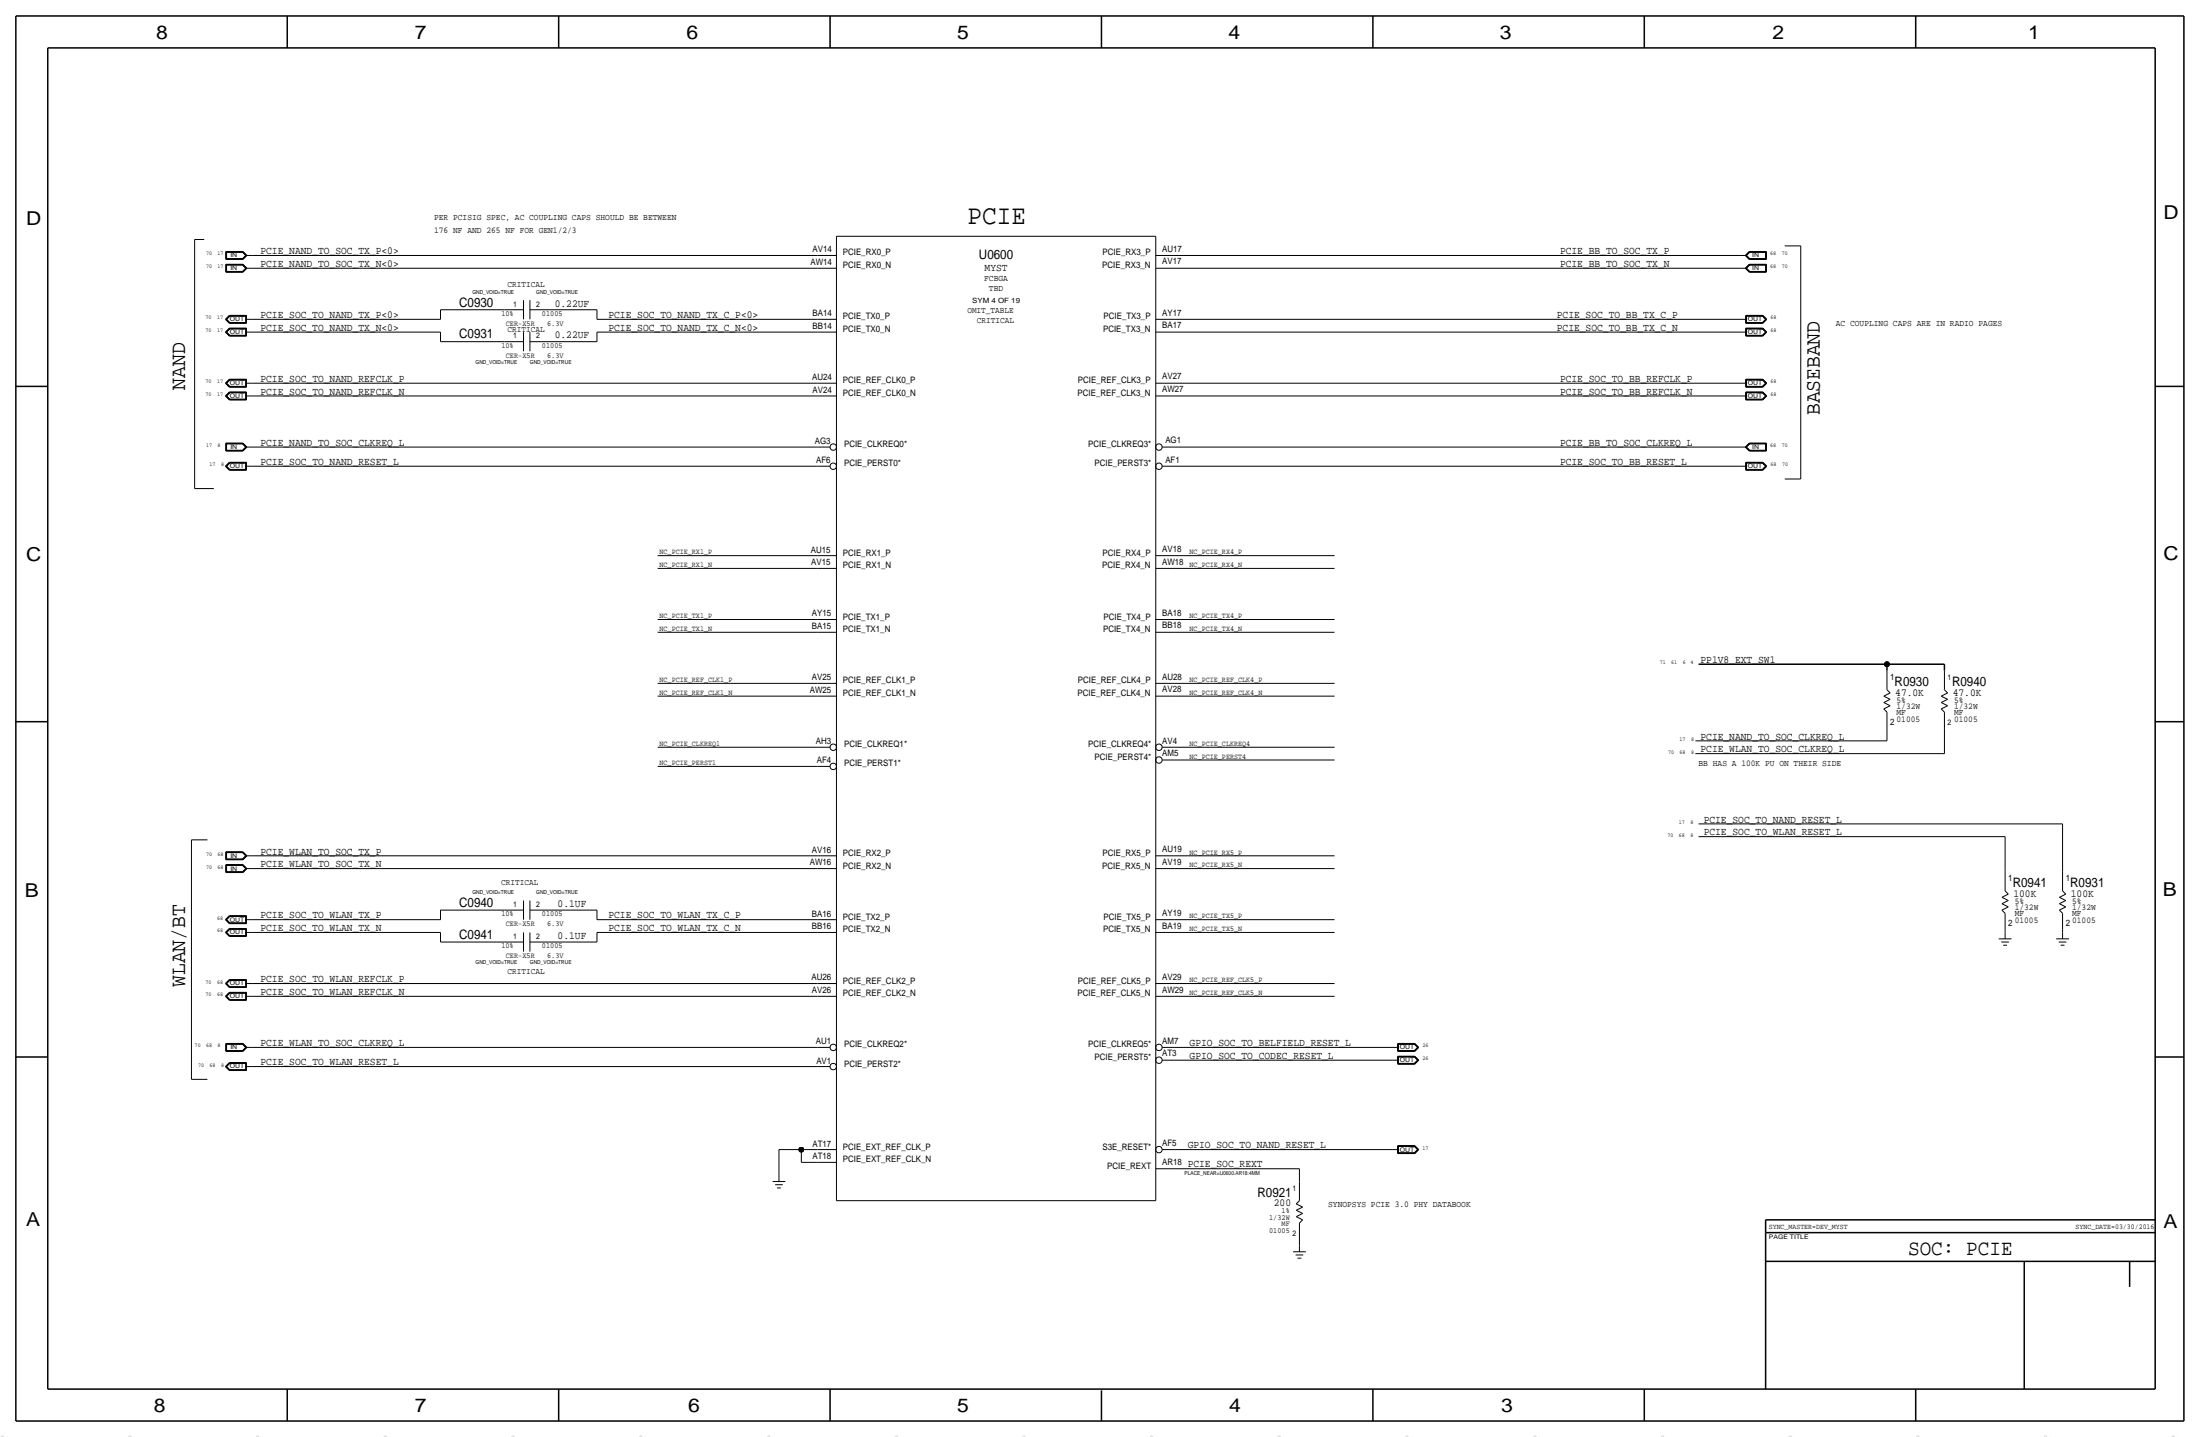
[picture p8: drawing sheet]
<svg xmlns="http://www.w3.org/2000/svg" width="875mm" height="572mm" viewBox="0 0 875 572" stroke-linecap="round" stroke-linejoin="round" font-family="sans-serif">
<g fill="none" stroke="#000" stroke-width=".6" stroke-linecap="butt">
<path d="M6.3 6.4v558.7zM6.3 6.4h862.3zM19 19.1v533.4zM19 19.1h838.2zM114.2 6.4v12.7zM222.2 6.4v12.7zM330.1 6.4v12.7zM438.1 6.4v12.7zM546.1 6.4v12.7zM654 6.4v12.7zM762 6.4v12.7zM857.2 19.1v533.4z"/>
<path d="M868.6 6.4v558.7zM6.3 153.7h12.7zM857.2 153.7h11.4zM675.6 264.2h74.9zM750.5 264.2h22.9zM750.5 264.2v2.5zM773.4 264.2v2.5zM6.3 287h12.7zM857.2 287h11.4zM6.3 420.4h12.7zM857.2 420.4h11.4zM702.3 485.1h154.9z"/>
<path d="M702.3 485.1v5.1zM702.3 490.2v62.3zM702.3 490.2h154.9zM702.3 501.6h154.9zM805.1 501.6v50.8zM847 501.6v10.2zM19 552.5h838.2zM114.2 552.4v12.7zM222.2 552.5v12.7zM330.1 552.5v12.7zM438.1 553v12.1zM546.1 552.5v12.7z"/>
<path d="M654 552.5v12.7zM762 552.5v12.7zM6.3 565.1h862.3z"/>
</g>
<g fill="none" stroke="#000" stroke-width=".4">
<path d="M77.4 95.3v99zM77.4 95.3h3.8zM332.7 94v383.5zM332.7 94h127zM459.7 94v383.5zM709.9 97.8h6.3zM716.2 97.8v92.7zM89.8 105.1v3.2zM89.8 108.3h6.8zM89.8 100v3.2zM89.8 103.2h6.8zM89.8 105.1h6.8z"/>
<path d="M89.8 100h6.8zM89.9 105.2h6.7zM89.9 100.1h6.7zM89.9 105.2v3zM89.9 108.2h6.7zM89.9 100.1v3zM89.9 103.1h6.7zM90 105.3v2.8zM90 108.1h6.5zM90 100.2v2.8zM90 103h6.5zM90 105.3h6.5z"/>
<path d="M90 100.2h6.5zM90.1 105.4h6.4zM90.1 105.4v2.6zM90.1 108h6.4zM90.1 100.3h6.4zM90.1 100.3v2.6zM90.1 102.9h6.4zM96.5 108l1.2-1.3zM96.5 102.9l1.2-1.3zM96.5 105.4l1.2 1.3zM96.5 100.3l1.2 1.3zM96.5 108.1l1.4-1.4z"/>
<path d="M96.5 103l1.4-1.4zM96.5 105.3l1.4 1.4zM96.5 100.2l1.4 1.4zM96.6 108.2l1.4-1.5zM96.6 103.1l1.4-1.5zM96.6 105.2l1.4 1.5zM96.6 100.1l1.4 1.5zM96.6 105.1l1.6 1.6zM96.6 100l1.6 1.6zM96.6 108.3l1.6-1.6zM96.6 103.2l1.6-1.6zM97.7 106.7h2.6z"/>
<path d="M97.7 101.6h2.6zM100.3 101.6h224.8zM100.3 106.7h224.8zM208.2 119.4v7.6zM210.8 119.4v7.6zM325.1 106.7h7.6zM325.1 101.6h7.6zM459.7 106.7h7.6zM459.7 101.6h7.6zM467.3 101.6h224.8zM467.3 106.7h224.8zM692.1 106.7h2.5z"/>
<path d="M692.1 101.6h2.5zM694.2 106.7l1.6 1.6zM694.2 101.6l1.6 1.6zM694.2 106.7l1.6-1.6zM694.2 101.6l1.6-1.6zM694.3 106.7l1.5-1.5zM694.3 101.6l1.5-1.5zM694.3 106.7l1.5 1.5zM694.3 101.6l1.5 1.5zM694.5 106.7l1.4-1.4zM694.5 101.6l1.4-1.4zM694.5 106.7l1.4 1.4z"/>
<path d="M694.5 101.6l1.4 1.4zM694.6 106.7l1.3 1.3zM694.6 101.6l1.3 1.3zM694.6 106.7l1.3-1.3zM694.6 101.6l1.3-1.3zM695.8 105.1h6.8zM695.8 100h6.8zM695.8 108.3h6.8zM695.8 103.2h6.8zM695.8 108.2h6.7zM695.8 103.1h6.7zM695.8 105.2h6.7z"/>
<path d="M695.8 100.1h6.7zM695.9 108.1h6.5zM695.9 103h6.5zM695.9 105.3h6.5zM695.9 100.2h6.5zM695.9 105.4h6.4zM695.9 108h6.4zM695.9 100.3h6.4zM695.9 102.9h6.4zM702.3 105.4v2.6zM702.3 100.3v2.6zM702.4 105.3v2.8z"/>
<path d="M702.4 100.2v2.8zM702.5 105.2v3zM702.5 100.1v3zM702.6 105.1v3.2zM702.6 100v3.2zM89.7 132.1l1.5 1.6zM89.7 127l1.5 1.6zM89.7 132.1l1.5-1.6zM89.7 127l1.5-1.6zM89.8 132.1l1.5-1.5zM89.8 127l1.5-1.5zM89.8 132.1l1.5 1.5z"/>
<path d="M89.8 127l1.5 1.5zM90 132.1l1.3 1.4zM90 127l1.3 1.4zM90 132.1l1.3-1.4zM90 127l1.3-1.4zM90.1 132.1l1.3-1.3zM90.1 127l1.3-1.3zM90.1 132.1l1.3 1.3zM90.1 127l1.3 1.3zM91.2 130.5h6.8zM91.2 125.4h6.8zM91.2 133.7h6.8z"/>
<path d="M91.2 128.6h6.8zM91.3 133.6h6.6zM91.3 128.5h6.6zM91.3 130.6h6.6zM91.3 125.5h6.6zM91.3 130.7h6.5zM91.3 125.6h6.5zM91.3 133.5h6.5zM91.3 128.4h6.5zM91.4 130.8h6.3zM91.4 125.7h6.3zM91.4 133.4h6.3z"/>
<path d="M91.4 128.3h6.3zM97.7 130.8v2.6zM97.7 125.7v2.6zM97.7 132.1h2.6zM97.7 127h2.6zM97.8 130.7v2.8zM97.8 125.6v2.8zM97.9 130.6v3zM97.9 125.5v3zM98 130.5v3.2zM98 125.4v3.2zM100.3 127h74.9z"/>
<path d="M100.3 132.1h74.9zM175.2 123.2h25.4zM175.2 135.9h25.4zM175.2 123.2v3.8zM175.2 132.1v3.8zM200.6 135.9h7.6zM200.6 123.2h7.6zM208.2 132.1v7.6zM210.8 132.1v7.6zM210.8 135.9h7.6zM210.8 123.2h7.6zM218.4 135.9h19z"/>
<path d="M218.4 123.2h19zM237.4 132.1h87.7zM237.4 132.1v3.8zM237.4 123.2v3.8zM237.4 127h87.7zM325.1 132.1h7.6zM325.1 127h7.6zM459.7 127h7.6zM459.7 132.1h7.6zM467.3 132.1h224.8zM467.3 127h224.8zM692.1 127h2.5z"/>
<path d="M692.1 132.1h2.5zM694.3 128.6h6.8zM694.3 125.4v3.2zM694.3 133.7h6.8zM694.3 130.5v3.2zM694.3 125.4h6.8zM694.3 130.5h6.8zM694.4 125.5h6.7zM694.4 130.6h6.7zM694.4 125.5v3zM694.4 128.5h6.7zM694.4 130.6v3z"/>
<path d="M694.4 133.6h6.7zM694.5 125.6h6.5zM694.5 130.7h6.5zM694.5 125.6v2.8zM694.5 128.4h6.5zM694.5 130.7v2.8zM694.5 133.5h6.5zM694.6 125.7h6.4zM694.6 125.7v2.6zM694.6 128.3h6.4zM694.6 130.8h6.4zM694.6 130.8v2.6z"/>
<path d="M694.6 133.4h6.4zM701 125.7l1.3 1.3zM701 130.8l1.3 1.3zM701 128.3l1.3-1.3zM701 133.4l1.3-1.3zM701 128.4l1.4-1.4zM701 133.5l1.4-1.4zM701 125.6l1.4 1.4zM701 130.7l1.4 1.4zM701.1 128.5l1.5-1.5zM701.1 133.6l1.5-1.5zM701.1 125.5l1.5 1.5z"/>
<path d="M701.1 130.6l1.5 1.5zM701.1 125.4l1.6 1.6zM701.1 130.5l1.6 1.6zM701.1 128.6l1.6-1.6zM701.1 133.7l1.6-1.6zM89.7 157.5l1.5 1.6zM89.7 152.4l1.5 1.6zM89.8 157.5l1.5-1.5zM89.8 152.4l1.5-1.5zM89.8 157.5l1.5 1.5zM89.8 152.4l1.5 1.5zM90 157.5l1.3 1.4z"/>
<path d="M90 152.4l1.3 1.4zM90 157.5l1.3-1.4zM90 152.4l1.3-1.4zM90.1 157.5l1.3-1.3zM90.1 152.4l1.3-1.3zM90.1 157.5l1.3 1.3zM90.1 152.4l1.3 1.3zM91.2 155.9h6.8zM91.2 150.8h6.8zM91.2 155.9l-1.5 1.6zM91.2 150.8l-1.5 1.6zM91.2 159.1h6.8z"/>
<path d="M91.2 154h6.8zM91.3 159h6.6zM91.3 153.9h6.6zM91.3 156h6.6zM91.3 150.9h6.6zM91.3 156.1h6.5zM91.3 151h6.5zM91.3 158.9h6.5zM91.3 153.8h6.5zM91.4 156.2h6.3zM91.4 151.1h6.3zM91.4 158.8h6.3z"/>
<path d="M91.4 153.7h6.3zM97.7 156.2v2.6zM97.7 151.1v2.6zM97.7 157.5h2.6zM97.7 152.4h2.6zM97.8 156.1v2.8zM97.8 151v2.8zM97.9 156v3zM97.9 150.9v3zM98 155.9v3.2zM98 150.8v3.2zM100.3 157.5h224.8z"/>
<path d="M100.3 152.4h224.8zM325.1 157.5h7.6zM325.1 152.4h7.6zM459.7 152.4h7.6zM459.7 157.5h7.6zM467.3 157.5h224.8zM467.3 152.4h224.8zM692.1 152.4h2.5zM692.1 157.5h2.5zM694.3 154h6.8zM694.3 150.8v3.2zM694.3 159.1h6.8z"/>
<path d="M694.3 155.9v3.2zM694.3 150.8h6.8zM694.3 155.9h6.8zM694.4 150.9h6.7zM694.4 156h6.7zM694.4 150.9v3zM694.4 153.9h6.7zM694.4 156v3zM694.4 159h6.7zM694.5 151h6.5zM694.5 156.1h6.5zM694.5 151v2.8z"/>
<path d="M694.5 153.8h6.5zM694.5 156.1v2.8zM694.5 158.9h6.5zM694.6 151.1h6.4zM694.6 151.1v2.6zM694.6 153.7h6.4zM694.6 156.2h6.4zM694.6 156.2v2.6zM694.6 158.8h6.4zM701 151.1l1.3 1.3zM701 156.2l1.3 1.3zM701 153.7l1.3-1.3z"/>
<path d="M701 158.8l1.3-1.3zM701 158.9l1.4-1.4zM701 151l1.4 1.4zM701 156.1l1.4 1.4zM701.1 153.9l1.5-1.5zM701.1 159l1.5-1.5zM701.1 150.9l1.5 1.5zM701.1 156l1.5 1.5zM701.1 150.8l1.6 1.6zM701.1 155.9l1.6 1.6zM701.1 154l1.6-1.6zM701.1 159.1l1.6-1.6z"/>
<path d="M702.4 152.4l-1.4 1.4zM89.8 176.2v3.2zM89.8 179.4h6.8zM89.8 176.2h6.8zM89.9 176.3h6.7zM89.9 176.3v3zM89.9 179.3h6.7zM90 176.4v2.8zM90 179.2h6.5zM90 176.4h6.5zM90.1 176.5h6.4zM90.1 176.5v2.6z"/>
<path d="M90.1 179.1h6.4zM96.5 179.1l1.2-1.3zM96.5 176.5l1.2 1.3zM96.5 179.2l1.4-1.4zM96.5 176.4l1.4 1.4zM96.6 179.3l1.4-1.5zM96.6 176.3l1.4 1.5zM96.6 176.2l1.6 1.6zM96.6 179.4l1.6-1.6zM97.7 177.8h2.6zM100.3 177.8h224.8zM325.1 177.8h5z"/>
<path d="M462.2 177.8h5.1zM467.3 177.8h224.8zM692.1 177.8h2.5zM694.2 177.8l1.6 1.6zM694.2 177.8l1.6-1.6zM694.3 177.8l1.5-1.5zM694.3 177.8l1.5 1.5zM694.5 177.8l1.4-1.4zM694.5 177.8l1.4 1.4zM694.6 177.8l1.3 1.3zM694.6 177.8l1.3-1.3zM695.8 176.2h6.8z"/>
<path d="M695.8 179.4h6.8zM695.8 179.3h6.7zM695.8 176.3h6.7zM695.9 179.2h6.5zM695.9 176.4h6.5zM695.9 176.5h6.4zM695.9 179.1h6.4zM702.3 176.5v2.6zM702.4 176.4v2.8zM702.5 176.3v3zM702.6 176.2v3.2zM77.4 194.3h7.6z"/>
<path d="M89.7 185.4l1.5 1.6zM89.7 185.4l1.5-1.6zM89.8 185.4l1.5-1.5zM89.8 185.4l1.5 1.5zM90 185.4l1.3 1.4zM90 185.4l1.3-1.4zM90.1 185.4l1.3-1.3zM90.1 185.4l1.3 1.3zM91.2 183.8h6.8zM91.2 187h6.8zM91.3 186.9h6.6zM91.3 183.9h6.6z"/>
<path d="M91.3 184h6.5zM91.3 186.8h6.5zM91.4 184.2h6.3zM91.4 186.7h6.3zM97.7 184.2v2.5zM97.7 185.4h2.6zM97.8 184v2.8zM97.9 183.9v3zM98 183.8v3.2zM100.3 185.4h224.8zM325.1 185.4h5zM462.2 185.4h5.1z"/>
<path d="M467.3 185.4h224.8zM692.1 185.4h2.5zM694.3 187h6.8zM694.3 183.8v3.2zM694.3 183.8h6.8zM694.4 183.9h6.7zM694.4 183.9v3zM694.4 186.9h6.7zM694.5 184h6.5zM694.5 184v2.8zM694.5 186.8h6.5zM694.6 184.2h6.4z"/>
<path d="M694.6 184.2v2.5zM694.6 186.7h6.4zM701 184.1l1.3 1.3zM701 186.7l1.3-1.3zM701 186.8l1.4-1.4zM701 184l1.4 1.4zM701.1 186.9l1.5-1.5zM701.1 183.9l1.5 1.5zM701.1 183.8l1.6 1.6zM701.1 187l1.6-1.6zM709.9 190.5h6.3zM261.6 221h63.5z"/>
<path d="M261.6 226.1h63.5zM325.1 226.1h7.6zM325.1 221h7.6zM459.7 221h7.6zM459.7 226.1h7.6zM467.3 226.1h63.5zM467.3 221h63.5zM261.6 251.5h63.5zM261.6 246.4h63.5zM325.1 246.4h7.6zM325.1 251.5h7.6zM459.7 251.5h7.6z"/>
<path d="M459.7 246.4h7.6zM467.3 246.4h63.5zM467.3 251.5h63.5zM261.6 271.8h63.5zM261.6 276.9h63.5zM325.1 271.8h7.6zM325.1 276.9h7.6zM459.7 271.8h7.6zM459.7 276.9h7.6zM467.3 276.9h63.5zM467.3 271.8h63.5zM749.3 276.9l2.5-1.3z"/>
<path d="M749.3 279.4l2.5-1.3zM749.3 279.4l2.5 1.3zM749.3 276.9l2.5 1.2zM750.5 266.7v7.6zM750.5 274.3l1.3 1.3zM772.1 279.4l2.6 1.3zM772.1 276.9l2.6 1.2zM772.1 276.9l2.6-1.3zM772.1 279.4l2.6-1.3zM773.4 266.7v7.6zM773.4 274.3l1.3 1.3zM261.6 297.2h63.5z"/>
<path d="M325.1 297.2h5zM462.2 297.2h5.1zM467.3 297.2h63.5zM674.3 294.6h76.2zM674.3 299.7h99.1zM749.3 281.9l2.5-1.2zM749.3 281.9l1.2 1.3zM750.5 289.6v5zM750.5 283.2v6.4zM772.1 281.9l1.3 1.3zM772.1 281.9l2.6-1.2zM773.4 289.6v10.1z"/>
<path d="M773.4 283.2v6.4zM261.6 304.8h63.5zM325.1 304.8h5zM462.2 302.3h5.1zM467.3 302.3h63.5zM76.1 334v95.3zM76.1 334h6.4zM89.8 338.8v3.1zM89.8 338.8h6.8zM89.9 338.9h6.7zM89.9 338.9v2.9zM90 339v2.7z"/>
<path d="M90 339h6.5zM90.1 339.1h6.4zM90.1 339.1v2.5zM96.5 339.1l1.2 1.3zM96.5 339l1.4 1.4zM96.6 338.9l1.4 1.5zM96.6 338.8l1.6 1.6zM675.6 327.7h144.8zM675.6 332.7h121.9zM797.5 332.7v14zM820.4 327.7v19zM89.8 341.9h6.8z"/>
<path d="M89.8 343.9v3.1zM89.8 347h6.8zM89.8 343.9h6.8zM89.9 344h6.7zM89.9 341.8h6.7zM89.9 344v2.9zM89.9 346.9h6.7zM90 341.7h6.5zM90 344.1v2.7zM90 346.8h6.5zM90 344.1h6.5zM90.1 341.6h6.4z"/>
<path d="M90.1 344.2h6.4zM90.1 344.2v2.5zM90.1 346.7h6.4zM96.5 341.6l1.2-1.2zM96.5 346.7l1.2-1.3zM96.5 344.2l1.2 1.2zM96.5 344.1l1.4 1.3zM96.6 346.9l1.4-1.5zM96.6 344l1.4 1.4zM96.6 343.9l1.6 1.5zM97.7 340.4h2.6zM97.7 345.4h2.6z"/>
<path d="M97.9 340.4l-1.4 1.3zM97.9 345.4l-1.4 1.4zM98 340.4l-1.4 1.4zM98.2 340.4l-1.6 1.5zM98.2 345.4l-1.6 1.6zM100.3 340.4h224.8zM100.3 345.4h224.8zM208.2 358.1v7.7zM210.8 358.1v7.7zM325.1 345.4h7.6zM325.1 340.4h7.6zM459.7 340.4h7.6z"/>
<path d="M459.7 345.4h7.6zM467.3 345.4h63.5zM467.3 340.4h63.5zM796.2 356.9l2.6-1.3zM796.2 359.4l2.6-1.3zM796.2 359.4l2.6 1.3zM796.2 356.9l2.6 1.2zM797.5 346.7v7.6zM797.5 354.3l1.3 1.3zM819.1 356.9l2.5-1.3zM819.1 359.4l2.5-1.3zM819.1 359.4l2.5 1.3z"/>
<path d="M819.1 356.9l2.5 1.2zM820.4 346.7v7.6zM820.4 354.3l1.2 1.3zM89.7 370.8l1.5 1.6zM89.7 365.8l1.5 1.5zM89.7 370.8l1.5-1.5zM89.7 365.8l1.5-1.6zM89.8 370.8l1.5-1.4zM89.8 365.8l1.5-1.5zM89.8 370.8l1.5 1.5zM89.8 365.8l1.5 1.4zM90 370.8l1.3 1.4z"/>
<path d="M90 365.8l1.3 1.3zM90 370.8l1.3-1.3zM90 365.8l1.3-1.4zM90.1 370.8l1.3-1.2zM90.1 365.8l1.3-1.3zM90.1 370.8l1.3 1.3zM90.1 365.8l1.3 1.2zM91.2 369.3h6.8zM91.2 364.2h6.8zM91.2 372.4h6.8zM91.2 367.3h6.8zM91.3 372.3h6.6z"/>
<path d="M91.3 367.2h6.6zM91.3 369.4h6.6zM91.3 364.3h6.6zM91.3 369.5h6.5zM91.3 364.4h6.5zM91.3 372.2h6.5zM91.3 367.1h6.5zM91.4 369.6h6.3zM91.4 364.5h6.3zM91.4 372.1h6.3zM91.4 367h6.3zM97.7 369.6v2.5z"/>
<path d="M97.7 364.5v2.5zM97.7 370.8h2.6zM97.7 365.8h2.6zM97.8 369.5v2.7zM97.8 364.4v2.7zM97.9 369.4v2.9zM97.9 364.3v2.9zM98 369.3v3.1zM98 364.2v3.1zM100.3 370.8h74.9zM100.3 365.8h74.9zM175.2 370.8v3.8z"/>
<path d="M175.2 374.6h25.4zM175.2 362v3.8zM175.2 362h25.4zM200.6 374.6h7.6zM200.6 362h7.6zM208.2 370.8v7.7zM210.8 370.8v7.7zM210.8 374.6h7.6zM210.8 362h7.6zM218.4 374.6h19zM218.4 362h19zM237.4 370.8h87.7z"/>
<path d="M237.4 370.8v3.8zM237.4 365.8h87.7zM237.4 362v3.8zM325.1 365.8h7.6zM325.1 370.8h7.6zM459.7 365.8h7.6zM459.7 370.8h7.6zM467.3 370.8h63.5zM467.3 365.8h63.5zM795 373.4h5.1zM796 374.6h3zM796.2 362l2.6-1.3z"/>
<path d="M796.2 362l1.3 1.2zM796.7 375.9h1.6zM797.5 369.6v1.2zM797.5 370.8v2.6zM797.5 363.2v6.4zM817.8 373.4h5.1zM818.8 374.6h3.1zM819.1 362l2.5-1.3zM819.1 362l1.3 1.2zM819.6 375.9h1.5zM820.4 369.6v1.2zM820.4 370.8v2.6z"/>
<path d="M820.4 363.2v6.4zM89.7 396.2l1.5 1.6zM89.7 391.2l1.5 1.5zM89.7 391.2l1.5-1.6zM89.8 391.2l1.5-1.5zM89.8 396.2l1.5 1.5zM89.8 391.2l1.5 1.4zM90 396.2l1.3 1.4zM90 391.2l1.3 1.3zM90 391.2l1.3-1.4zM90.1 396.2l1.3-1.2zM90.1 391.2l1.3-1.3z"/>
<path d="M90.1 396.2l1.3 1.3zM90.1 391.2l1.3 1.2zM91.2 394.7h6.8zM91.2 389.6h6.8zM91.2 394.7l-1.5 1.5zM91.2 397.8h6.8zM91.2 392.7h6.8zM91.3 397.7h6.6zM91.3 392.6h6.6zM91.3 394.8l-1.5 1.4zM91.3 394.8h6.6zM91.3 389.7h6.6z"/>
<path d="M91.3 394.9h6.5zM91.3 389.8h6.5zM91.3 397.6h6.5zM91.3 392.5h6.5zM91.3 394.9l-1.3 1.3zM91.4 395h6.3zM91.4 389.9h6.3zM91.4 397.5h6.3zM91.4 392.4h6.3zM97.7 395v2.5zM97.7 389.9v2.5zM97.7 396.2h2.6z"/>
<path d="M97.7 391.2h2.6zM97.8 394.9v2.7zM97.8 389.8v2.7zM97.9 394.8v2.9zM97.9 389.7v2.9zM98 394.7v3.1zM98 389.6v3.1zM100.3 396.2h224.8zM100.3 391.2h224.8zM325.1 391.2h7.6zM325.1 396.2h7.6zM459.7 396.2h7.6z"/>
<path d="M459.7 391.2h7.6zM467.3 391.2h63.5zM467.3 396.2h63.5zM89.8 415v3.1zM89.8 418.1h6.8zM89.8 415h6.8zM89.9 415.1h6.7zM89.9 415.1v2.9zM89.9 418h6.7zM90 415.2v2.7zM90 417.9h6.5zM90 415.2h6.5z"/>
<path d="M90.1 415.3h6.4zM90.1 415.3v2.5zM90.1 417.8h6.4zM96.5 417.8l1.2-1.2zM96.5 415.3l1.2 1.3zM96.5 417.9l1.4-1.3zM96.5 415.2l1.4 1.4zM96.6 418l1.4-1.4zM96.6 415.1l1.4 1.5zM96.6 415l1.6 1.6zM96.6 418.1l1.6-1.5zM97.7 416.6h2.6z"/>
<path d="M100.3 416.6h224.8zM325.1 416.6h5zM462.2 416.6h5.1zM467.3 416.6h86.4zM553.7 416.6h2.5zM555.9 418.1h6.8zM555.9 415v3.1zM555.9 415h6.8zM556 415.1h6.7zM556 415.1v2.9zM556 418h6.7zM556.1 415.2h6.5z"/>
<path d="M556.1 415.2v2.7zM556.1 417.9h6.5zM556.2 415.3h6.4zM556.2 415.3v2.5zM556.2 417.8h6.4zM562.6 415.3l1.2 1.3zM562.6 417.8l1.2-1.2zM562.6 415.2l1.4 1.4zM562.7 418l1.4-1.4zM562.7 415.1l1.4 1.5zM562.7 415l1.6 1.6zM564 416.6l-1.4 1.3z"/>
<path d="M564.3 416.6l-1.6 1.5zM76.1 429.3h6.4zM89.7 424.2l1.5 1.6zM89.7 424.2l1.5-1.6zM89.8 424.2l1.5-1.5zM89.8 424.2l1.5 1.5zM90 424.2l1.3 1.4zM90 424.2l1.3-1.4zM90.1 424.2l1.3-1.3zM90.1 424.2l1.3 1.3zM91.2 422.6h6.8zM91.2 425.8h6.8z"/>
<path d="M91.3 425.7h6.6zM91.3 422.7h6.6zM91.3 422.8h6.5zM91.3 425.6h6.5zM91.4 422.9h6.3zM91.4 425.5h6.3zM97.7 422.9v2.5zM97.7 424.2h2.6zM97.8 422.8v2.8zM97.9 422.7v3zM98 422.6v3.2zM100.3 424.2h224.8z"/>
<path d="M325.1 424.2h5zM462.2 421.6h5.1zM467.3 421.6h86.4zM553.7 421.6h2.5zM555.9 423.2h6.8zM555.9 420.1v3.1zM555.9 420.1h6.8zM556 420.2h6.7zM556 420.2v2.9zM556 423.1h6.7zM556.1 420.3h6.5zM556.1 420.3v2.7z"/>
<path d="M556.1 423h6.5zM556.2 420.4h6.4zM556.2 420.4v2.5zM556.2 422.9h6.4zM562.6 420.4l1.2 1.2zM562.6 422.9l1.2-1.3zM562.6 423l1.4-1.4zM562.6 420.3l1.4 1.3zM562.7 423.1l1.4-1.5zM562.7 420.2l1.4 1.4zM562.7 420.1l1.6 1.5zM564.3 421.6l-1.6 1.6z"/>
<path d="M309.8 457.2v10.2zM309.8 457.2h8.9zM318.7 457.2v5.1zM318.7 457.2h6.4zM325.1 457.2h7.6zM462.2 457.2h5.1zM467.3 457.2h86.4zM553.7 457.2h2.5zM555.9 458.8h6.8zM555.9 455.6v3.2zM555.9 455.6h6.8zM556 455.7h6.7z"/>
<path d="M556 455.7v3zM556 458.7h6.7zM556.1 455.8h6.5zM556.1 455.8v2.8zM556.1 458.6h6.5zM556.2 455.9h6.4zM556.2 455.9v2.6zM556.2 458.5h6.4zM562.6 455.9l1.2 1.3zM562.6 458.5l1.2-1.3zM562.6 455.8l1.4 1.4zM562.7 458.7l1.4-1.5z"/>
<path d="M562.7 455.7l1.4 1.5zM562.7 455.6l1.6 1.6zM564 457.2l-1.4 1.4zM564.3 457.2l-1.6 1.6zM307.3 469.9h5.1zM308.3 471.2h3.1zM309.1 472.4h1.5zM309.8 467.4v2.5zM318.7 462.3h6.4zM325.1 462.3h7.6zM332.7 477.5h127zM459.7 464.8h7.6z"/>
<path d="M467.3 464.8h49.5zM515.6 478.8l1.2-1.3zM515.6 478.8l2.5 1.3zM516.8 464.8v5.1zM516.8 469.9v7.6zM514.3 497.8h5.1zM515.3 499.1h3.1zM515.6 483.9l2.5 1.2zM515.6 481.3l2.5 1.3zM515.6 483.9l2.5-1.3zM515.6 481.3l2.5-1.2zM516.8 486.4l1.3-1.3z"/>
<path d="M516.8 492.8v2.5zM516.8 495.3v2.5zM516.8 486.4v6.4zM516.1 500.4h1.5z"/>
<circle cx="331.4" cy="177.8" r="1.28"/>
<circle cx="461" cy="177.8" r="1.28"/>
<circle cx="331.4" cy="185.4" r="1.28"/>
<circle cx="461" cy="185.4" r="1.28"/>
<circle cx="331.4" cy="297.2" r="1.28"/>
<circle cx="461" cy="297.2" r="1.28"/>
<circle cx="331.4" cy="304.8" r="1.28"/>
<circle cx="461" cy="302.3" r="1.28"/>
<circle cx="331.4" cy="416.6" r="1.28"/>
<circle cx="461" cy="416.6" r="1.28"/>
<circle cx="331.4" cy="424.2" r="1.28"/>
<circle cx="461" cy="421.7" r="1.28"/>
<circle cx="461" cy="457.2" r="1.28"/>
</g>
<g fill="#000" stroke="#000" stroke-width=".4">
<circle cx="750.5" cy="264.2" r="1.02"/>
<circle cx="318.7" cy="457.2" r="1.02"/>
</g>
<text font-size="10.9" x="384.8" y="88.9">PCIE</text>
<g font-size="8.7">
<text x="73.6" y="154.9" transform="rotate(-90 73.6 154.9)">NAND</text>
<text x="723.8" y="165.1" transform="rotate(-90 723.8 165.1)">BASEBAND</text>
<text x="73.6" y="392.4" transform="rotate(-90 73.6 392.4)">WLAN/BT</text>
</g>
<text font-size="8.6" x="758.9" y="499.1">SOC: PCIE</text>
<g font-size="7.6">
<text x="62.2" y="15.5">8</text>
<text x="165" y="15.5">7</text>
<text x="273" y="15.5">6</text>
<text x="380.7" y="15.5">5</text>
<text x="488.6" y="15.5">4</text>
<text x="596.6" y="15.5">3</text>
<text x="705.1" y="15.5">2</text>
<text x="806.7" y="15.5">1</text>
<text x="10.4" y="89.4">D</text>
<text x="860.5" y="87.1">D</text>
<text x="10.4" y="223.3">C</text>
<text x="860.5" y="222.8">C</text>
<text x="9.8" y="356.6">B</text>
<text x="860.2" y="356.4">B</text>
<text x="10.4" y="487.4">A</text>
<text x="860.5" y="488.2">A</text>
<text x="61.2" y="561.6">8</text>
<text x="165" y="561.6">7</text>
<text x="273.8" y="561.6">6</text>
<text x="380.7" y="561.6">5</text>
<text x="488.9" y="561.6">4</text>
<text x="597.1" y="561.6">3</text>
</g>
<g font-size="5.2">
<text x="389.4" y="102.9">U0600</text>
<text x="182.6" y="121.9">C0930</text>
<text x="182.6" y="134.6">C0931</text>
<text x="753.6" y="272.8">R0930</text>
<text x="776.4" y="272.8">R0940</text>
<text x="800.6" y="352.8">R0941</text>
<text x="823.4" y="352.8">R0931</text>
<text x="182.6" y="360.7">C0940</text>
<text x="182.6" y="373.4">C0941</text>
<text x="500.2" y="476">R0921</text>
</g>
<g font-size="4.3">
<text x="103.6" y="101.1">PCIE_NAND_TO_SOC_TX_P&lt;0&gt;</text>
<text x="620.5" y="101.1">PCIE_BB_TO_SOC_TX_P</text>
<text x="103.6" y="106.2">PCIE_NAND_TO_SOC_TX_N&lt;0&gt;</text>
<text x="391.6" y="107.9">MYST</text>
<text x="620.5" y="106.2">PCIE_BB_TO_SOC_TX_N</text>
<text x="220.7" y="121.9">0.22UF</text>
<text x="103.6" y="131.6">PCIE_SOC_TO_NAND_TX_N&lt;0&gt;</text>
<text x="103.6" y="126.5">PCIE_SOC_TO_NAND_TX_P&lt;0&gt;</text>
<text x="242" y="126.5">PCIE_SOC_TO_NAND_TX_C_P&lt;0&gt;</text>
<text x="242" y="131.6">PCIE_SOC_TO_NAND_TX_C_N&lt;0&gt;</text>
<text x="619.2" y="126.5">PCIE_SOC_TO_BB_TX_C_P</text>
<text x="619.2" y="131.6">PCIE_SOC_TO_BB_TX_C_N</text>
<text x="220.7" y="134.6">0.22UF</text>
<text x="103.6" y="151.9">PCIE_SOC_TO_NAND_REFCLK_P</text>
<text x="620.5" y="151.9">PCIE_SOC_TO_BB_REFCLK_P</text>
<text x="103.6" y="157">PCIE_SOC_TO_NAND_REFCLK_N</text>
<text x="620.5" y="157">PCIE_SOC_TO_BB_REFCLK_N</text>
<text x="103.6" y="177.3">PCIE_NAND_TO_SOC_CLKREQ_L</text>
<text x="620.5" y="177.3">PCIE_BB_TO_SOC_CLKREQ_L</text>
<text x="103.6" y="184.9">PCIE_SOC_TO_NAND_RESET_L</text>
<text x="620.5" y="184.9">PCIE_SOC_TO_BB_RESET_L</text>
<text x="676.4" y="263.7">PP1V8_EXT_SW1</text>
<text x="753.8" y="276.6">47.0K</text>
<text x="776.7" y="276.6">47.0K</text>
<text x="676.4" y="299.2">PCIE_WLAN_TO_SOC_CLKREQ_L</text>
<text x="676.4" y="294.1">PCIE_NAND_TO_SOC_CLKREQ_L</text>
<text x="677.6" y="327.2">PCIE_SOC_TO_NAND_RESET_L</text>
<text x="677.6" y="332.2">PCIE_SOC_TO_WLAN_RESET_L</text>
<text x="103.6" y="339.9">PCIE_WLAN_TO_SOC_TX_P</text>
<text x="103.6" y="344.9">PCIE_WLAN_TO_SOC_TX_N</text>
<text x="800.8" y="356.6">100K</text>
<text x="823.7" y="356.6">100K</text>
<text x="103.6" y="365.3">PCIE_SOC_TO_WLAN_TX_P</text>
<text x="221.8" y="360.7">0.1UF</text>
<text x="242" y="365.2">PCIE_SOC_TO_WLAN_TX_C_P</text>
<text x="103.6" y="370.3">PCIE_SOC_TO_WLAN_TX_N</text>
<text x="242" y="370.3">PCIE_SOC_TO_WLAN_TX_C_N</text>
<text x="221.8" y="373.4">0.1UF</text>
<text x="103.6" y="390.7">PCIE_SOC_TO_WLAN_REFCLK_P</text>
<text x="103.6" y="395.7">PCIE_SOC_TO_WLAN_REFCLK_N</text>
<text x="103.6" y="416.1">PCIE_WLAN_TO_SOC_CLKREQ_L</text>
<text x="473.2" y="416.1">GPIO_SOC_TO_BELFIELD_RESET_L</text>
<text x="103.6" y="423.7">PCIE_SOC_TO_WLAN_RESET_L</text>
<text x="473.2" y="421.1">GPIO_SOC_TO_CODEC_RESET_L</text>
<text x="472.4" y="456.7">GPIO_SOC_TO_NAND_RESET_L</text>
<text x="472.4" y="464.3">PCIE_SOC_REXT</text>
<text x="506.7" y="479.8">200</text>
</g>
<g font-size="3.5">
<text x="172.7" y="87.6">PER PCISIG SPEC, AC COUPLING CAPS SHOULD BE BETWEEN</text>
<text x="172.7" y="92.7">176 NF AND 265 NF FOR GEN1/2/3</text>
<text x="323.2" y="100.4">AV14</text>
<text x="335.2" y="101.6">PCIE_RX0_P</text>
<text x="438.6" y="101.6">PCIE_RX3_P</text>
<text x="462.2" y="100.1">AU17</text>
<text x="322.3" y="105.4">AW14</text>
<text x="335.2" y="106.7">PCIE_RX0_N</text>
<text x="438.4" y="106.7">PCIE_RX3_N</text>
<text x="462.2" y="105.2">AV17</text>
<text x="391.5" y="111.8">FCBGA</text>
<text x="201.9" y="114.3">CRITICAL</text>
<text x="393.4" y="115.6">TBD</text>
<text x="323.2" y="125.7">BA14</text>
<text x="384.8" y="124.5">OMIT_TABLE</text>
<text x="462.2" y="125.5">AY17</text>
<text x="323.2" y="130.8">BB14</text>
<text x="335.2" y="127">PCIE_TX0_P</text>
<text x="388.6" y="128.3">CRITICAL</text>
<text x="438.9" y="127">PCIE_TX3_P</text>
<text x="462.2" y="130.6">BA17</text>
<text x="730.2" y="129.5">AC COUPLING CAPS ARE IN RADIO PAGES</text>
<text x="201.9" y="132.1">CRITICAL</text>
<text x="335.2" y="132.1">PCIE_TX0_N</text>
<text x="438.7" y="132.1">PCIE_TX3_N</text>
<text x="323" y="151.2">AU24</text>
<text x="335.2" y="152.4">PCIE_REF_CLK0_P</text>
<text x="428.8" y="152.4">PCIE_REF_CLK3_P</text>
<text x="462.2" y="150.9">AV27</text>
<text x="462.2" y="156">AW27</text>
<text x="323.2" y="156.3">AV24</text>
<text x="335.2" y="157.5">PCIE_REF_CLK0_N</text>
<text x="428.6" y="157.5">PCIE_REF_CLK3_N</text>
<text x="324.1" y="176.6">AG3</text>
<text x="335.7" y="177.8">PCIE_CLKREQ0*</text>
<text x="432.9" y="177.8">PCIE_CLKREQ3*</text>
<text x="463.5" y="176.3">AG1</text>
<text x="324.6" y="184.2">AF6</text>
<text x="335.7" y="185.4">PCIE_PERST0*</text>
<text x="435.3" y="185.4">PCIE_PERST3*</text>
<text x="463.5" y="183.9">AF1</text>
<text x="322.5" y="219.7">AU15</text>
<text x="335.2" y="221">PCIE_RX1_P</text>
<text x="438.6" y="221">PCIE_RX4_P</text>
<text x="462.2" y="219.5">AV18</text>
<text x="322.7" y="224.8">AV15</text>
<text x="335.2" y="226.1">PCIE_RX1_N</text>
<text x="438.4" y="226.1">PCIE_RX4_N</text>
<text x="462.2" y="224.6">AW18</text>
<text x="322.9" y="245.1">AY15</text>
<text x="462.2" y="244.9">BA18</text>
<text x="322.9" y="250.2">BA15</text>
<text x="335.2" y="246.4">PCIE_TX1_P</text>
<text x="335.2" y="251.5">PCIE_TX1_N</text>
<text x="438.7" y="251.5">PCIE_TX4_N</text>
<text x="438.9" y="246.4">PCIE_TX4_P</text>
<text x="462.2" y="249.9">BB18</text>
<text x="322.1" y="275.6">AW25</text>
<text x="323" y="270.6">AV25</text>
<text x="335.2" y="271.8">PCIE_REF_CLK1_P</text>
<text x="428.8" y="271.8">PCIE_REF_CLK4_P</text>
<text x="462.2" y="270.3">AU28</text>
<text x="462.2" y="275.4">AV28</text>
<text x="751.8" y="270.5">1</text>
<text x="335.2" y="276.9">PCIE_REF_CLK1_N</text>
<text x="428.6" y="276.9">PCIE_REF_CLK4_N</text>
<text x="754.3" y="279.4">5%</text>
<text x="754.3" y="281.9">1/32W</text>
<text x="777.2" y="279.4">5%</text>
<text x="777.2" y="281.9">1/32W</text>
<text x="754.3" y="287">01005</text>
<text x="754.3" y="284.5">MF</text>
<text x="777.2" y="287">01005</text>
<text x="777.2" y="284.5">MF</text>
<text x="751.8" y="288.3">2</text>
<text x="324.5" y="296">AH3</text>
<text x="335.7" y="297.2">PCIE_CLKREQ1*</text>
<text x="432.9" y="297.2">PCIE_CLKREQ4*</text>
<text x="462.2" y="295.7">AV4</text>
<text x="324.9" y="303.6">AF4</text>
<text x="335.7" y="304.8">PCIE_PERST1*</text>
<text x="435.3" y="302.3">PCIE_PERST4*</text>
<text x="462.2" y="300.8">AM5</text>
<text x="675.6" y="304.8">BB HAS A 100K PU ON THEIR SIDE</text>
<text x="323" y="339.1">AV16</text>
<text x="335.2" y="340.4">PCIE_RX2_P</text>
<text x="438.6" y="340.4">PCIE_RX5_P</text>
<text x="462.2" y="338.9">AU19</text>
<text x="322.1" y="344.2">AW16</text>
<text x="335.2" y="345.4">PCIE_RX2_N</text>
<text x="438.4" y="345.4">PCIE_RX5_N</text>
<text x="462.2" y="343.9">AV19</text>
<text x="199.3" y="351.8">CRITICAL</text>
<text x="798.8" y="350.5">1</text>
<text x="821.6" y="350.5">1</text>
<text x="801.3" y="359.4">5%</text>
<text x="824.2" y="359.4">5%</text>
<text x="322.9" y="364.5">BA16</text>
<text x="335.2" y="365.8">PCIE_TX2_P</text>
<text x="438.9" y="365.8">PCIE_TX5_P</text>
<text x="462.2" y="364.2">AY19</text>
<text x="801.3" y="362">1/32W</text>
<text x="801.3" y="364.5">MF</text>
<text x="824.2" y="364.5">MF</text>
<text x="824.2" y="361.9">1/32W</text>
<text x="322.9" y="369.6">BB16</text>
<text x="335.2" y="370.8">PCIE_TX2_N</text>
<text x="438.7" y="370.8">PCIE_TX5_N</text>
<text x="462.2" y="369.3">BA19</text>
<text x="798.8" y="368.3">2</text>
<text x="801.3" y="367">01005</text>
<text x="821.6" y="368.3">2</text>
<text x="824.2" y="367">01005</text>
<text x="201.9" y="387.3">CRITICAL</text>
<text x="322.8" y="389.9">AU26</text>
<text x="462.2" y="389.7">AV29</text>
<text x="323" y="395">AV26</text>
<text x="335.2" y="391.2">PCIE_REF_CLK2_P</text>
<text x="428.8" y="391.2">PCIE_REF_CLK5_P</text>
<text x="462.2" y="394.7">AW29</text>
<text x="335.2" y="396.2">PCIE_REF_CLK2_N</text>
<text x="428.6" y="396.2">PCIE_REF_CLK5_N</text>
<text x="324.5" y="415.3">AU1</text>
<text x="335.7" y="416.6">PCIE_CLKREQ2*</text>
<text x="432.9" y="416.6">PCIE_CLKREQ5*</text>
<text x="462.2" y="415.1">AM7</text>
<text x="324.7" y="423">AV1</text>
<text x="335.7" y="424.2">PCIE_PERST2*</text>
<text x="435.3" y="421.6">PCIE_PERST5*</text>
<text x="462.2" y="420.2">AT3</text>
<text x="323.1" y="456">AT17</text>
<text x="462.2" y="455.7">AF5</text>
<text x="323.1" y="461.1">AT18</text>
<text x="335.2" y="457.2">PCIE_EXT_REF_CLK_P</text>
<text x="438.5" y="457.2">S3E_RESET*</text>
<text x="335.2" y="462.3">PCIE_EXT_REF_CLK_N</text>
<text x="440.4" y="464.8">PCIE_REXT</text>
<text x="462.2" y="463.3">AR18</text>
<text x="528.3" y="480.1">SYNOPSYS PCIE 3.0 PHY DATABOOK</text>
</g>
<g font-size="3.1">
<text x="199.4" y="125.7">10%</text>
<text x="204.2" y="121.9">1</text>
<text x="213.3" y="121.9">2</text>
<text x="215.5" y="125.7">01005</text>
<text x="201.2" y="129.5">CER-X5R</text>
<text x="217.6" y="129.5">6.3V</text>
<text x="204.2" y="134.6">1</text>
<text x="213.3" y="134.6">2</text>
<text x="199.4" y="138.4">10%</text>
<text x="201.2" y="142.2">CER-X5R</text>
<text x="215.5" y="138.4">01005</text>
<text x="217.6" y="142.2">6.3V</text>
<text x="774.6" y="270.5">1</text>
<text x="774.6" y="288.3">2</text>
<text x="199.4" y="364.5">10%</text>
<text x="204.2" y="360.7">1</text>
<text x="213.3" y="360.7">2</text>
<text x="215.5" y="364.5">01005</text>
<text x="201.2" y="368.3">CER-X5R</text>
<text x="217.6" y="368.3">6.3V</text>
<text x="199.4" y="377.2">10%</text>
<text x="204.2" y="373.4">1</text>
<text x="213.3" y="373.4">2</text>
<text x="215.5" y="377.2">01005</text>
<text x="201.2" y="381">CER-X5R</text>
<text x="217.6" y="381">6.3V</text>
<text x="514" y="473.7">1</text>
<text x="504.8" y="485.1">1/32W</text>
<text x="509.7" y="482.6">1%</text>
<text x="504.8" y="490.2">01005</text>
<text x="509.7" y="487.7">MF</text>
<text x="514" y="491.5">2</text>
</g>
<g font-size="3">
<text x="262.3" y="220.5">NC_PCIE_RX1_P</text>
<text x="473.2" y="220.5">NC_PCIE_RX4_P</text>
<text x="262.3" y="225.6">NC_PCIE_RX1_N</text>
<text x="473.2" y="225.6">NC_PCIE_RX4_N</text>
<text x="262.3" y="245.9">NC_PCIE_TX1_P</text>
<text x="473.2" y="245.9">NC_PCIE_TX4_P</text>
<text x="262.3" y="251">NC_PCIE_TX1_N</text>
<text x="473.2" y="251">NC_PCIE_TX4_N</text>
<text x="262.3" y="271.3">NC_PCIE_REF_CLK1_P</text>
<text x="473.2" y="271.3">NC_PCIE_REF_CLK4_P</text>
<text x="262.3" y="276.4">NC_PCIE_REF_CLK1_N</text>
<text x="473.2" y="276.4">NC_PCIE_REF_CLK4_N</text>
<text x="262.3" y="296.7">NC_PCIE_CLKREQ1</text>
<text x="473.2" y="296.7">NC_PCIE_CLKREQ4</text>
<text x="262.3" y="304.3">NC_PCIE_PERST1</text>
<text x="473.2" y="301.8">NC_PCIE_PERST4</text>
<text x="473.2" y="339.9">NC_PCIE_RX5_P</text>
<text x="473.2" y="344.9">NC_PCIE_RX5_N</text>
<text x="473.2" y="365.3">NC_PCIE_TX5_P</text>
<text x="473.2" y="370.3">NC_PCIE_TX5_N</text>
<text x="473.2" y="395.7">NC_PCIE_REF_CLK5_N</text>
<text x="473.2" y="390.7">NC_PCIE_REF_CLK5_P</text>
</g>
<g font-size="2.9">
<text x="386.6" y="120.6">SYM 4 OF 19</text>
<text x="703.5" y="488.9">SYNC_MASTER=DEV_MYST</text>
<text x="825.6" y="488.9">SYNC_DATE=03/30/2016</text>
</g>
<g font-size="2.8" fill="#b6b6b4">
<text x="50.8" y="571.5" transform="rotate(45 50.8 571.5)">=</text>
<text x="101.6" y="571.5" transform="rotate(45 101.6 571.5)">=</text>
<text x="203.2" y="571.5" transform="rotate(45 203.2 571.5)">=</text>
<text x="254" y="571.5" transform="rotate(45 254 571.5)">=</text>
<text x="304.8" y="571.5" transform="rotate(45 304.8 571.5)">=</text>
<text x="406.4" y="571.5" transform="rotate(45 406.4 571.5)">=</text>
<text x="457.2" y="571.5" transform="rotate(45 457.2 571.5)">=</text>
<text x="558.8" y="571.5" transform="rotate(45 558.8 571.5)">=</text>
<text x="609.6" y="571.5" transform="rotate(45 609.6 571.5)">=</text>
<text x="660.4" y="571.5" transform="rotate(45 660.4 571.5)">=</text>
<text x="762" y="571.4" transform="rotate(45 762 571.4)">=</text>
<text x="812.8" y="571.4" transform="rotate(45 812.8 571.4)">=</text>
</g>
<g font-size="2.5">
<text x="91.6" y="107.4">IN</text>
<text x="91.6" y="102.4">IN</text>
<text x="696.9" y="107.4">IN</text>
<text x="696.9" y="102.4">IN</text>
<text x="91.4" y="127.8">OUT</text>
<text x="695.1" y="127.8">OUT</text>
<text x="91.4" y="132.8">OUT</text>
<text x="695.1" y="132.8">OUT</text>
<text x="91.4" y="153.2">OUT</text>
<text x="695.1" y="153.2">OUT</text>
<text x="91.4" y="158.2">OUT</text>
<text x="695.1" y="158.2">OUT</text>
<text x="91.6" y="178.6">IN</text>
<text x="696.9" y="178.6">IN</text>
<text x="91.4" y="186.2">OUT</text>
<text x="695.1" y="186.2">OUT</text>
<text x="91.6" y="341.1">IN</text>
<text x="91.6" y="346.2">IN</text>
<text x="91.4" y="371.6">OUT</text>
<text x="91.4" y="366.5">OUT</text>
<text x="91.4" y="391.9">OUT</text>
<text x="91.4" y="397">OUT</text>
<text x="91.6" y="417.3">IN</text>
<text x="556.7" y="417.3">OUT</text>
<text x="91.4" y="424.9">OUT</text>
<text x="556.7" y="422.4">OUT</text>
<text x="556.7" y="458">OUT</text>
<text x="703.5" y="492.8">PAGE TITLE</text>
</g>
<g font-size="2.3">
<text x="81.9" y="101.6">70</text>
<text x="86.5" y="101.6">17</text>
<text x="704.1" y="101.6">68</text>
<text x="708.7" y="101.6">70</text>
<text x="81.9" y="106.7">70</text>
<text x="86.5" y="106.7">17</text>
<text x="704.1" y="106.7">68</text>
<text x="708.7" y="106.7">70</text>
<text x="81.8" y="127">70</text>
<text x="86.4" y="127">17</text>
<text x="704.2" y="127">68</text>
<text x="81.8" y="132.1">70</text>
<text x="86.4" y="132.1">17</text>
<text x="704.2" y="132.1">68</text>
<text x="81.8" y="152.4">70</text>
<text x="86.4" y="152.4">17</text>
<text x="704.2" y="152.4">68</text>
<text x="81.8" y="157.5">70</text>
<text x="86.4" y="157.5">17</text>
<text x="704.2" y="157.5">68</text>
<text x="82" y="177.8">17</text>
<text x="86.6" y="177.8">8</text>
<text x="704.1" y="177.8">68</text>
<text x="708.7" y="177.8">70</text>
<text x="83.4" y="185.4">17</text>
<text x="87.9" y="185.4">8</text>
<text x="704.2" y="185.4">68</text>
<text x="708.8" y="185.4">70</text>
<text x="660.1" y="264.2">71</text>
<text x="664.7" y="264.2">61</text>
<text x="669.3" y="264.2">6</text>
<text x="672.3" y="264.2">4</text>
<text x="663.4" y="299.7">70</text>
<text x="668" y="299.7">68</text>
<text x="668" y="294.6">17</text>
<text x="672.6" y="299.7">8</text>
<text x="672.6" y="294.6">8</text>
<text x="667.8" y="327.7">17</text>
<text x="672.3" y="327.7">8</text>
<text x="663.2" y="332.7">70</text>
<text x="667.8" y="332.7">68</text>
<text x="672.3" y="332.7">8</text>
<text x="81.9" y="340.4">70</text>
<text x="86.5" y="340.4">68</text>
<text x="81.9" y="345.4">70</text>
<text x="86.5" y="345.4">68</text>
<text x="86.4" y="365.8">68</text>
<text x="86.4" y="370.8">68</text>
<text x="81.8" y="391.2">70</text>
<text x="86.4" y="391.2">68</text>
<text x="81.8" y="396.2">70</text>
<text x="86.4" y="396.2">68</text>
<text x="77.4" y="416.6">70</text>
<text x="82" y="416.6">68</text>
<text x="86.6" y="416.6">8</text>
<text x="565.8" y="416.6">26</text>
<text x="78.8" y="424.2">70</text>
<text x="83.4" y="424.2">68</text>
<text x="87.9" y="424.2">8</text>
<text x="565.8" y="421.6">26</text>
<text x="565.8" y="457.2">17</text>
</g>
<g font-size="2.2">
<text x="187.9" y="116.8">GND_VOID=TRUE</text>
<text x="213.3" y="116.8">GND_VOID=TRUE</text>
<text x="189.2" y="144.8">GND_VOID=TRUE</text>
<text x="210.8" y="144.8">GND_VOID=TRUE</text>
<text x="187.9" y="355.6">GND_VOID=TRUE</text>
<text x="213.3" y="355.6">GND_VOID=TRUE</text>
<text x="189.2" y="383.5">GND_VOID=TRUE</text>
<text x="210.8" y="383.5">GND_VOID=TRUE</text>
<text x="471.1" y="467.4">PLACE_NEAR=U0600.AR18:4MM</text>
</g>
</svg>
